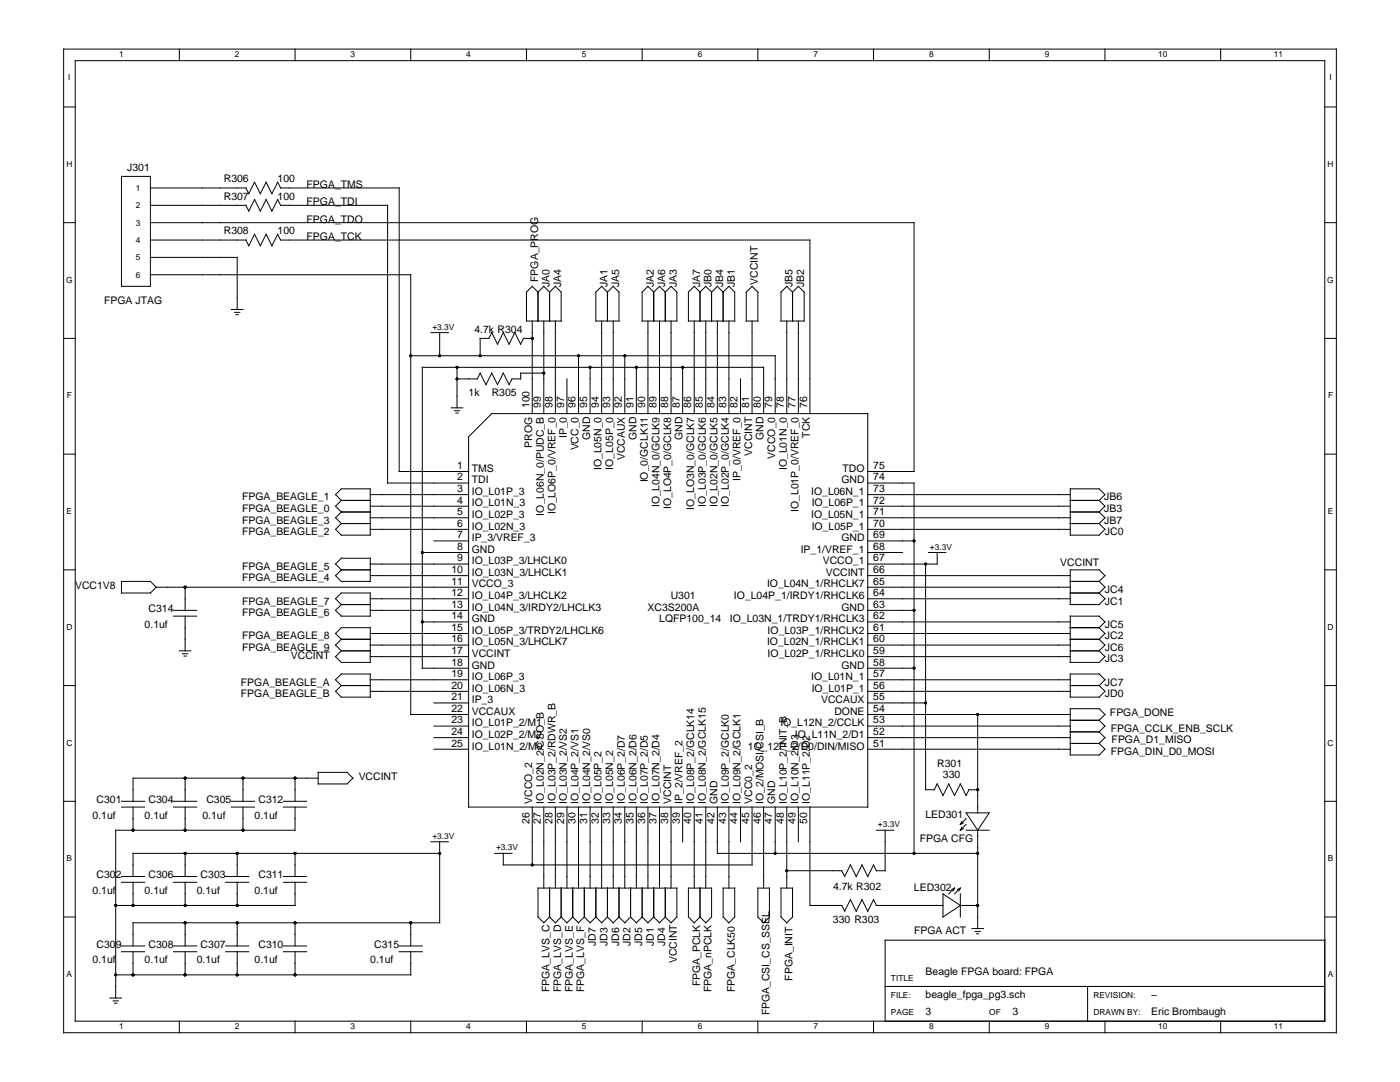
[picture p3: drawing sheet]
<svg xmlns="http://www.w3.org/2000/svg" width="279mm" height="216mm" viewBox="0 0 279 216" stroke-linecap="round" stroke-linejoin="round" font-family="sans-serif">
<g fill="none" stroke="#000" stroke-width=".2">
<path d="M12.7 9.8h254v196.3h-254zM15 12.1h249.4v191.7h-249.4zM35.8 9.8v2.3M58.9 9.8v2.3M82 9.8v2.3M105.1 9.8v2.3M128.2 9.8v2.3M151.2 9.8v2.3M174.3 9.8v2.3M197.4 9.8v2.3M220.5 9.8v2.3M243.6 9.8v2.3"/>
<path d="M12.7 21.3h2.3M24.2 35.2h5.8v21.9h-5.8zM30 37.5h19.1M49.1 37.5l.5 1.2 1.2-2.3 1.2 2.3 1.1-2.3 1.2 2.3 1.1-2.3 .6 1.1h23.7v56.6h13.8M264.4 21.3h2.3M12.7 44.4h2.3M30 54.8h52v87.8h11.5M30 44.4h152.4v49.7h-9.2M30 51.4h17.3v10.4M30 47.9h19.1M30 41h19.1M49.1 47.9l.5 1.2 1.2-2.4 1.2 2.4 1.1-2.4 1.2 2.4 1.1-2.4 .6 1.2h105.6v34.6"/>
<path d="M49.1 41l.5 1.1 1.2-2.3 1.2 2.3 1.1-2.3 1.2 2.3 1.1-2.3 .6 1.2h21.4v55.4h16.1M107.4 58.3l-1.2-1.2-1.1 1.2v5.8h6.9v-5.8l-1.2-1.2-1.1 1.2M107.4 58.3v5.8M107.4 58.3l1.1-1.2 1.2 1.2M109.7 58.3v5.8M118.9 58.3l1.2-1.2 1.1 1.2 1.2-1.2 1.1 1.2v5.8h-4.6zM121.2 58.3v5.8M130.5 58.3l-1.2-1.2-1.1 1.2v5.8h6.9v-5.8l-1.2-1.2-1.1 1.2M130.5 58.3v5.8M130.5 58.3l1.1-1.2 1.2 1.2M132.8 58.3v5.8M139.7 58.3l-1.2-1.2-1.1 1.2v5.8h9.2v-5.8l-1.1-1.2-1.2 1.2"/>
<path d="M139.7 58.3v5.8M139.7 58.3l1.2-1.2 1.1 1.2M142 58.3v5.8M142 58.3l1.2-1.2 1.1 1.2M144.3 58.3v5.8M148.9 58.3l1.2-1.2 1.1 1.2v5.8h-2.3zM155.9 58.3l1.1-1.2 1.2 1.2 1.1-1.2 1.2 1.2v5.8h-4.6zM158.2 58.3v5.8M264.4 44.4h2.3M12.7 67.5h2.3M46.2 61.8h2.3M46.8 62.3h1.1"/>
<path d="M47.1 62.8h.5M82 71h72.7v11.5M86 66.4h3.5M87.7 66.4v4.6M91.2 73.3v8.1M91.2 75.6h4.1l.5-1.1 1.2 2.3 1.1-2.3 1.2 2.3 1.1-2.3 1.2 2.3 .6-1.2M103.9 68.7l-1.1-2.3-1.2 2.3-1.2-2.3-1.1 2.3-1.2-2.3-.5 1.1h-1.8v3.5M106.2 67.5h-1.7l-.6 1.2M106.2 64.1v18.4M108.5 64.1v18.4M108.5 74.5h-4.6v1.1h-1.7M110.8 64.1v18.4"/>
<path d="M113.1 75.6v6.9M115.5 71v11.5M117.8 73.3v9.2M120.1 64.1v18.4M122.4 64.1v18.4M124.7 71v11.5M127 73.3v9.2M129.3 64.1v18.4M131.6 64.1v18.4M133.9 64.1v18.4M136.2 73.3v9.2M138.5 64.1v18.4"/>
<path d="M140.9 64.1v18.4M143.2 64.1v18.4M145.5 64.1v18.4M147.8 75.6v6.9M150.1 64.1v18.4M157 64.1v18.4M159.3 64.1v18.4M264.4 67.5h2.3M12.7 90.6h2.3M68.1 99.9l-1.1-1.2 1.1-1.2h5.8v9.3h-5.8l-1.1-1.2 1.1-1.1M68.1 99.9h5.8M68.1 99.9l-1.1 1.1 1.1 1.2"/>
<path d="M73.9 98.7h19.6M90.1 81.4h2.3M90.7 82h1M91 82.4h.4M93.5 87.2l4.6-4.7h75.1v78.5h-79.7zM152.4 82.5v-9.2h-68.1v60h9.2M173.2 96.4h9.2v73.9M173.2 98.7h40.4M213.6 99.9h5.8M219.4 99.9l1.1-1.2-1.1-1.2h-5.8v9.3h5.8l1.1-1.2-1.1-1.1M219.4 99.9l1.1 1.1-1.1 1.2M264.4 90.6h2.3"/>
<path d="M12.7 113.7h2.3M24.2 116h5.8l1.2 1.2-1.2 1.1h-5.8zM31.2 117.2h62.3M36.9 117.2v4.6M67 112.6l1.1-1.2h5.8v4.6h-5.8l-1.1-1.1 1.1-1.2zM68.1 113.7h5.8M68.1 104.5h5.8M68.1 102.2h5.8M68.1 118.3h5.8v4.6h-5.8l-1.1-1.1 1.1-1.2-1.1-1.1zM68.1 102.2l-1.1 1.1 1.1 1.2M73.9 112.6h19.6M73.9 114.9h19.6"/>
<path d="M73.9 119.5h19.6M73.9 105.6h19.6M73.9 101h19.6M73.9 103.3h19.6M84.3 110.2h9.2M86.6 107.9h6.9M173.2 107.9h9.2M173.2 110.2h6.9M173.2 114.9h40.4M173.2 119.5h40.4M173.2 105.6h40.4M173.2 117.2h40.4"/>
<path d="M173.2 101h40.4M173.2 103.3h40.4M184.7 112.6v45h1.8l.5-1.2 1.2 2.3 1.1-2.3 1.2 2.3 1.2-2.3 1.1 2.3 .6-1.1h1.7M185.3 110.2h3.5M187 110.2v2.4h-13.8M213.6 116h5.8M213.6 104.5h5.8M213.6 102.2h5.8M213.6 118.3h5.8M219.4 116l1.1-1.1-1.1-1.2h-5.8v6.9h5.8l1.1-1.1-1.1-1.2M219.4 102.2l1.1 1.1-1.1 1.2M219.4 116l1.1 1.2-1.1 1.1"/>
<path d="M264.4 113.7h2.3M12.7 136.8h2.3M34.6 121.8h4.7M34.6 122.9h4.7M35.8 129.9h2.3M36.4 130.4h1.1M36.7 130.9h.5M36.9 122.9v7M67 135.6l1.1-1.1h5.8v4.6h-5.8l-1.1-1.1 1.1-1.2zM68.1 136.8h5.8M68.1 127.6l-1.1-1.2 1.1-1.1h5.8v6.9h-5.8l-1.1-1.2 1.1-1.1M68.1 127.6l-1.1 1.1 1.1 1.2"/>
<path d="M68.1 120.6h5.8M68.1 127.6h5.8M68.1 129.9h5.8M73.9 121.8h19.6M73.9 126.4h19.6M73.9 128.7h19.6M73.9 131h19.6M73.9 135.6h19.6M73.9 138h19.6M84.3 124.1h9.2M173.2 121.8h9.2M173.2 133.3h9.2"/>
<path d="M173.2 124.1h40.4M173.2 126.4h40.4M173.2 128.7h40.4M173.2 131h40.4M173.2 135.6h40.4M173.2 138h40.4M213.6 136.8h5.8M213.6 134.5h5.8l1.1 1.1-1.1 1.2 1.1 1.2-1.1 1.1h-5.8zM213.6 125.3h5.8M213.6 127.6h5.8M213.6 129.9h5.8M219.4 125.3l1.1-1.2-1.1-1.2h-5.8v9.3h5.8l1.1-1.2-1.1-1.1"/>
<path d="M219.4 125.3l1.1 1.1-1.1 1.2M219.4 127.6l1.1 1.1-1.1 1.2M264.4 136.8h2.3M12.7 159.9h2.3M24.2 159.9h4.7M34.6 159.9h4.7M36.9 155.3v4.6M46.2 159.9h4.6M48.5 155.3v4.6M56.6 159.9h4.6M58.9 155.3v4.6M63.5 155.3h-36.9v4.6"/>
<path d="M63.5 154.1h5.8l1.1 1.2-1.1 1.1h-5.8zM86.6 140.3h6.9M86.6 144.9h6.9M86.6 147.2h6.9M86.6 149.5h6.9M173.2 142.6h40.4M173.2 140.3h11.5M173.2 144.9h40.4M173.2 147.2h40.4M173.2 149.5h40.4M195.1 142.6v19.6M213.6 143.7h5.8"/>
<path d="M213.6 148.3h5.8M213.6 146h5.8M219.4 143.7l1.1-1.1-1.1-1.2h-5.8v9.3h5.8l1.1-1.2-1.1-1.2M219.4 146l1.1 1.2-1.1 1.1M219.4 143.7l1.1 1.2-1.1 1.1M264.4 159.9h2.3M24.2 161h4.7M24.2 174.9h4.7M24.2 176.1h4.7M26.6 161v4.7M26.6 176.1v4.6M34.6 161h4.7"/>
<path d="M34.6 174.9h4.7M34.6 176.1h4.7M36.9 161v4.7M36.9 170.3v4.6M36.9 176.1v4.6M45 174.9h4.6M45 176.1h4.6M46.2 161h4.6M47.3 170.3v4.6M47.3 176.1v4.6M48.5 161v4.7M56.6 161h4.6"/>
<path d="M56.6 174.9h4.6M56.6 176.1h4.6M58.9 161v4.7h-35.8v33.4M58.9 170.3v4.6M58.9 176.1v4.6h-35.8M86 168h3.5M87.7 170.3h-61.1v4.6M87.7 168v16.1h-61.1v4.7M98.7 170.3h3.5M106.2 161v11.6M108.5 161v16.2M109.7 177.2v5.8"/>
<path d="M110.8 161v16.2M112 177.2v5.8M113.1 161v16.2M114.3 177.2v5.8M115.5 161v16.2M116.6 177.2v5.8M117.8 161v16.2M118.9 177.2v5.8M120.1 161v16.2M121.2 177.2v5.8M122.4 161v16.2M123.5 177.2v5.8"/>
<path d="M124.7 161v16.2M125.8 177.2v5.8M127 161v16.2M128.2 177.2v5.8M129.3 161v16.2M130.5 177.2v5.8M131.6 161v16.2M132.8 177.2v5.8M133.9 161v16.2M136.2 161v7M137.4 177.2h4.6v5.8l-1.1 1.1-1.2-1.1-1.2 1.1-1.1-1.1zM138.5 161v16.2"/>
<path d="M139.7 177.2v5.8M140.9 161v16.2M143.2 161v9.3h51.9M144.3 177.2h2.3v5.8l-1.1 1.1-1.2-1.1zM145.5 161v16.2M147.8 161v7M150.1 161v11.6h-49.7v-2.3M151.2 177.2h2.4v5.8l-1.2 1.1-1.2-1.1zM152.4 161v16.2M154.7 161v9.3M155.9 177.2h2.3v5.8l-1.2 1.1-1.1-1.1zM157 173.7h11l.6 1.2 1.1-2.3 1.2 2.3 1.1-2.3 1.2 2.3 1.1-2.3 .6 1.1"/>
<path d="M157 161v16.2M159.3 161v7M161.6 161v19.7h6.4l.6 1.1 1.1-2.3 1.2 2.3 1.1-2.3 1.2 2.3 1.1-2.3 .6 1.2h13.3M174.9 165.7h3.5M176.6 165.7v8h-1.7M188.2 178.4l3.5 2.3-3.5 2.3zM190.5 177.2l-1.2 1.2M190.5 177.2l-.3 .6M190.5 177.2l-.6 .3M191.7 178.4v4.6M191.7 177.2l-1.2 1.2M191.7 177.2l-.3 .6"/>
<path d="M191.7 177.2l-.6 .3M191.9 163.9l-.2 .6M191.9 165.1l-.2 .6M192.2 164.2l-.5 .3M192.2 165.4l-.5 .3M192.8 164.5l-1.1 1.2M192.8 163.4l-1.1 1.1M192.8 165.7h4.6M192.8 162.2h4.6l-2.3 3.5zM195.1 165.7v19.6M12.7 183h2.3M21.9 199.1h2.3"/>
<path d="M22.6 199.7h1M24.2 188.8h4.7M24.2 189.9h4.7M26.6 189.9v4.6M34.6 188.8h4.7M34.6 189.9h4.7M36.9 184.1v4.7M36.9 189.9v4.6M45 188.8h4.6M45 189.9h4.6M47.3 184.1v4.7M47.3 189.9v4.6"/>
<path d="M56.6 188.8h4.6M56.6 189.9h4.6M58.9 184.1v4.7M58.9 189.9v4.6M79.7 188.8h4.6M79.7 189.9h4.6M82 184.1v4.7M82 189.9v4.6h-58.9M109.7 183l-1.2 1.1-1.1-1.1v-5.8h27.7v5.8l-1.2 1.1-1.1-1.1M109.7 183l1.1 1.1 1.2-1.1M112 183l1.1 1.1 1.2-1.1M114.3 183l1.2 1.1 1.1-1.1"/>
<path d="M116.6 183l1.2 1.1 1.1-1.1M118.9 183l1.2 1.1 1.1-1.1M121.2 183l1.2 1.1 1.1-1.1M123.5 183l1.2 1.1 1.1-1.1M125.8 183l1.2 1.1 1.2-1.1M128.2 183l1.1 1.1 1.2-1.1M130.5 183l1.1 1.1 1.2-1.1M176.6 196.8h87.8M191.7 180.7h3.4M194 185.3h2.3M194.6 185.9h1M194.9 186.3h.4"/>
<path d="M217.1 196.8v7M264.4 187.6h-87.8v16.2M264.4 183h2.3M22.9 200.2h.4M35.8 203.8v2.3M58.9 203.8v2.3M82 203.8v2.3M105.1 203.8v2.3M128.2 203.8v2.3M151.2 203.8v2.3M174.3 203.8v2.3M197.4 203.8v2.3"/>
<path d="M220.5 203.8v2.3M243.6 203.8v2.3"/>
</g>
<g fill="#000">
<circle cx="82" cy="71" r=".29"/>
<circle cx="87.7" cy="71" r=".29"/>
<circle cx="91.2" cy="75.6" r=".29"/>
<circle cx="91.2" cy="73.3" r=".29"/>
<circle cx="95.8" cy="71" r=".29"/>
<circle cx="106.2" cy="67.5" r=".29"/>
<circle cx="108.5" cy="74.5" r=".29"/>
<circle cx="115.5" cy="71" r=".29"/>
<circle cx="117.8" cy="73.3" r=".29"/>
<circle cx="124.7" cy="71" r=".29"/>
<circle cx="127" cy="73.3" r=".29"/>
<circle cx="136.2" cy="73.3" r=".29"/>
<circle cx="36.9" cy="117.2" r=".29"/>
<circle cx="84.3" cy="110.2" r=".29"/>
<circle cx="182.4" cy="107.9" r=".29"/>
<circle cx="184.7" cy="112.6" r=".29"/>
<circle cx="84.3" cy="124.1" r=".29"/>
<circle cx="182.4" cy="133.3" r=".29"/>
<circle cx="182.4" cy="121.8" r=".29"/>
<circle cx="36.9" cy="155.3" r=".29"/>
<circle cx="48.5" cy="155.3" r=".29"/>
<circle cx="58.9" cy="155.3" r=".29"/>
<circle cx="184.7" cy="140.3" r=".29"/>
<circle cx="195.1" cy="157.6" r=".29"/>
<circle cx="195.1" cy="142.6" r=".29"/>
<circle cx="26.6" cy="165.7" r=".29"/>
<circle cx="36.9" cy="170.3" r=".29"/>
<circle cx="36.9" cy="165.7" r=".29"/>
<circle cx="47.3" cy="170.3" r=".29"/>
<circle cx="48.5" cy="165.7" r=".29"/>
<circle cx="58.9" cy="170.3" r=".29"/>
<circle cx="87.7" cy="170.3" r=".29"/>
<circle cx="106.2" cy="172.6" r=".29"/>
<circle cx="154.7" cy="170.3" r=".29"/>
<circle cx="157" cy="173.7" r=".29"/>
<circle cx="182.4" cy="170.3" r=".29"/>
<circle cx="195.1" cy="170.3" r=".29"/>
<circle cx="23.1" cy="194.5" r=".29"/>
<circle cx="23.1" cy="180.7" r=".29"/>
<circle cx="26.6" cy="180.7" r=".29"/>
<circle cx="26.6" cy="194.5" r=".29"/>
<circle cx="36.9" cy="184.1" r=".29"/>
<circle cx="36.9" cy="180.7" r=".29"/>
<circle cx="36.9" cy="194.5" r=".29"/>
<circle cx="47.3" cy="184.1" r=".29"/>
<circle cx="47.3" cy="194.5" r=".29"/>
<circle cx="47.3" cy="180.7" r=".29"/>
<circle cx="58.9" cy="184.1" r=".29"/>
<circle cx="58.9" cy="194.5" r=".29"/>
<circle cx="82" cy="184.1" r=".29"/>
<circle cx="195.1" cy="180.7" r=".29"/>
</g>
<g font-size="2.1">
<text x="25.4" y="34">J301</text>
<text x="44.7" y="36.4">R306</text>
<text x="44.7" y="39.8">R307</text>
<text x="55.4" y="36.4">100</text>
<text x="55.4" y="39.8">100</text>
<text x="61.2" y="37.5">FPGA_TMS</text>
<text x="61.2" y="41">FPGA_TDI</text>
<text x="44.7" y="46.7">R308</text>
<text x="55.4" y="46.7">100</text>
<text x="61.2" y="44.4">FPGA_TDO</text>
<text x="61.2" y="47.9">FPGA_TCK</text>
<text x="107.4" y="56.3" transform="rotate(-90 107.4 56.3)">FPGA_PROG</text>
<text x="109.7" y="57.3" transform="rotate(-90 109.7 57.3)">JA0</text>
<text x="112" y="57.3" transform="rotate(-90 112 57.3)">JA4</text>
<text x="121.2" y="57.3" transform="rotate(-90 121.2 57.3)">JA1</text>
<text x="123.5" y="57.3" transform="rotate(-90 123.5 57.3)">JA5</text>
<text x="130.5" y="57.3" transform="rotate(-90 130.5 57.3)">JA2</text>
<text x="132.8" y="57.3" transform="rotate(-90 132.8 57.3)">JA6</text>
<text x="135.1" y="57.3" transform="rotate(-90 135.1 57.3)">JA3</text>
<text x="139.7" y="57.3" transform="rotate(-90 139.7 57.3)">JA7</text>
<text x="142" y="57.3" transform="rotate(-90 142 57.3)">JB0</text>
<text x="144.3" y="57.3" transform="rotate(-90 144.3 57.3)">JB4</text>
<text x="146.6" y="57.3" transform="rotate(-90 146.6 57.3)">JB1</text>
<text x="151.2" y="56.8" transform="rotate(-90 151.2 56.8)">VCCINT</text>
<text x="158.2" y="57.3" transform="rotate(-90 158.2 57.3)">JB5</text>
<text x="160.5" y="57.3" transform="rotate(-90 160.5 57.3)">JB2</text>
<text x="20.8" y="60.6">FPGA JTAG</text>
<text x="94.7" y="66.4">4.7k R304</text>
<text x="93.5" y="79.1">1k</text>
<text x="98.1" y="79.1">R305</text>
<text x="105.6" y="81.4" transform="rotate(-90 105.6 81.4)">100</text>
<text x="107.9" y="81.4" transform="rotate(-90 107.9 81.4)">99</text>
<text x="110.3" y="81.4" transform="rotate(-90 110.3 81.4)">98</text>
<text x="112.6" y="81.4" transform="rotate(-90 112.6 81.4)">97</text>
<text x="114.9" y="81.4" transform="rotate(-90 114.9 81.4)">96</text>
<text x="117.2" y="81.4" transform="rotate(-90 117.2 81.4)">95</text>
<text x="119.5" y="81.4" transform="rotate(-90 119.5 81.4)">94</text>
<text x="121.8" y="81.4" transform="rotate(-90 121.8 81.4)">93</text>
<text x="124.1" y="81.4" transform="rotate(-90 124.1 81.4)">92</text>
<text x="126.4" y="81.4" transform="rotate(-90 126.4 81.4)">91</text>
<text x="128.7" y="81.4" transform="rotate(-90 128.7 81.4)">90</text>
<text x="131" y="81.4" transform="rotate(-90 131 81.4)">89</text>
<text x="133.3" y="81.4" transform="rotate(-90 133.3 81.4)">88</text>
<text x="135.7" y="81.4" transform="rotate(-90 135.7 81.4)">87</text>
<text x="138" y="81.4" transform="rotate(-90 138 81.4)">86</text>
<text x="140.3" y="81.4" transform="rotate(-90 140.3 81.4)">85</text>
<text x="142.6" y="81.4" transform="rotate(-90 142.6 81.4)">84</text>
<text x="144.9" y="81.4" transform="rotate(-90 144.9 81.4)">83</text>
<text x="147.2" y="81.4" transform="rotate(-90 147.2 81.4)">82</text>
<text x="149.5" y="81.4" transform="rotate(-90 149.5 81.4)">81</text>
<text x="151.8" y="81.4" transform="rotate(-90 151.8 81.4)">80</text>
<text x="154.1" y="81.4" transform="rotate(-90 154.1 81.4)">79</text>
<text x="156.4" y="81.4" transform="rotate(-90 156.4 81.4)">78</text>
<text x="158.7" y="81.4" transform="rotate(-90 158.7 81.4)">77</text>
<text x="161.1" y="81.4" transform="rotate(-90 161.1 81.4)">76</text>
<text x="106.2" y="89.3" transform="rotate(-90 106.2 89.3)">PROG</text>
<text x="113.1" y="87.5" transform="rotate(-90 113.1 87.5)">IP_0</text>
<text x="115.5" y="89.9" transform="rotate(-90 115.5 89.9)">VCC_0</text>
<text x="117.8" y="87.8" transform="rotate(-90 117.8 87.8)">GND</text>
<text x="127" y="87.8" transform="rotate(-90 127 87.8)">GND</text>
<text x="136.2" y="87.8" transform="rotate(-90 136.2 87.8)">GND</text>
<text x="152.4" y="87.8" transform="rotate(-90 152.4 87.8)">GND</text>
<text x="161.6" y="87.3" transform="rotate(-90 161.6 87.3)">TCK</text>
<text x="91.3" y="95.9">2</text>
<text x="91.3" y="93.6">1</text>
<text x="94.2" y="94.1">TMS</text>
<text x="120.1" y="93.8" transform="rotate(-90 120.1 93.8)">IO_L05N_0</text>
<text x="122.4" y="93.7" transform="rotate(-90 122.4 93.7)">IO_L05P_0</text>
<text x="124.7" y="91.9" transform="rotate(-90 124.7 91.9)">VCCAUX</text>
<text x="147.8" y="95.9" transform="rotate(-90 147.8 95.9)">IP_0/VREF_0</text>
<text x="150.1" y="90.9" transform="rotate(-90 150.1 90.9)">VCCINT</text>
<text x="154.7" y="91.5" transform="rotate(-90 154.7 91.5)">VCCO_0</text>
<text x="157" y="93.8" transform="rotate(-90 157 93.8)">IO_L01N_0</text>
<text x="168.1" y="94.1">TDO</text>
<text x="174.3" y="93.6">75</text>
<text x="174.3" y="95.9">74</text>
<text x="48.3" y="99.9">FPGA_BEAGLE_1</text>
<text x="91.3" y="100.5">4</text>
<text x="91.3" y="98.2">3</text>
<text x="94.2" y="101.1">IO_L01N_3</text>
<text x="94.2" y="98.8">IO_L01P_3</text>
<text x="94.2" y="96.4">TDI</text>
<text x="129.3" y="96.3" transform="rotate(-90 129.3 96.3)">IO_0/GCLK11</text>
<text x="131.6" y="101.2" transform="rotate(-90 131.6 101.2)">IO_L04N_0/GCLK9</text>
<text x="133.9" y="101.6" transform="rotate(-90 133.9 101.6)">IO_LO4P_0/GCLK8</text>
<text x="138.5" y="101.7" transform="rotate(-90 138.5 101.7)">IO_LO3N_0/GCLK7</text>
<text x="140.9" y="101.1" transform="rotate(-90 140.9 101.1)">IO_L03P_0/GCLK6</text>
<text x="143.2" y="101.2" transform="rotate(-90 143.2 101.2)">IO_L02N_0/GCLK5</text>
<text x="145.5" y="101.1" transform="rotate(-90 145.5 101.1)">IO_L02P_0/GCLK4</text>
<text x="161.9" y="98.8">IO_L06N_1</text>
<text x="162" y="101.1">IO_L06P_1</text>
<text x="167.9" y="96.4">GND</text>
<text x="174.3" y="98.2">73</text>
<text x="174.3" y="100.5">72</text>
<text x="220.4" y="99.9">JB6</text>
<text x="48.3" y="102.2">FPGA_BEAGLE_0</text>
<text x="48.3" y="104.5">FPGA_BEAGLE_3</text>
<text x="48.3" y="106.8">FPGA_BEAGLE_2</text>
<text x="91.3" y="107.4">7</text>
<text x="91.3" y="105.1">6</text>
<text x="91.3" y="102.8">5</text>
<text x="94.2" y="108">IP_3/VREF_3</text>
<text x="94.2" y="105.7">IO_L02N_3</text>
<text x="94.2" y="103.4">IO_L02P_3</text>
<text x="108.5" y="102.9" transform="rotate(-90 108.5 102.9)">IO_L06N_0/PUDC_B</text>
<text x="110.8" y="102.6" transform="rotate(-90 110.8 102.6)">IO_LO6P_0/VREF_0</text>
<text x="159.3" y="102.2" transform="rotate(-90 159.3 102.2)">IO_L01P_0/VREF_0</text>
<text x="161.9" y="103.4">IO_L05N_1</text>
<text x="162" y="105.7">IO_L05P_1</text>
<text x="167.9" y="108">GND</text>
<text x="174.3" y="105.1">70</text>
<text x="174.3" y="107.4">69</text>
<text x="174.3" y="102.8">71</text>
<text x="220.4" y="104.5">JB7</text>
<text x="220.4" y="102.2">JB3</text>
<text x="220.5" y="106.8">JC0</text>
<text x="48.3" y="113.7">FPGA_BEAGLE_5</text>
<text x="91.3" y="112">9</text>
<text x="91.3" y="109.7">8</text>
<text x="94.2" y="112.6">IO_L03P_3/LHCLK0</text>
<text x="94.2" y="110.3">GND</text>
<text x="159.8" y="110.3">IP_1/VREF_1</text>
<text x="164.2" y="112.6">VCCO_1</text>
<text x="174.3" y="109.7">68</text>
<text x="174.3" y="112">67</text>
<text x="211.6" y="112.9">VCCINT</text>
<text x="15" y="117.5">VCC1V8</text>
<text x="48.3" y="116">FPGA_BEAGLE_4</text>
<text x="90.1" y="114.3">10</text>
<text x="90.1" y="119">12</text>
<text x="90.1" y="116.7">11</text>
<text x="94.2" y="114.9">IO_L03N_3/LHCLK1</text>
<text x="94.2" y="119.5">IO_L04P_3/LHCLK2</text>
<text x="94.2" y="117.2">VCCO_3</text>
<text x="133.9" y="119.5">U301</text>
<text x="146.5" y="119.5">IO_L04P_1/IRDY1/RHCLK6</text>
<text x="153.1" y="117.2">IO_L04N_1/RHCLK7</text>
<text x="164.8" y="114.9">VCCINT</text>
<text x="174.3" y="114.3">66</text>
<text x="174.3" y="116.7">65</text>
<text x="174.3" y="119">64</text>
<text x="220.5" y="118.3">JC4</text>
<text x="28.9" y="125.3">0.1uf</text>
<text x="29.7" y="122.2">C314</text>
<text x="48.3" y="122.9">FPGA_BEAGLE_6</text>
<text x="48.3" y="120.6">FPGA_BEAGLE_7</text>
<text x="90.1" y="125.9">15</text>
<text x="90.1" y="123.6">14</text>
<text x="90.1" y="121.3">13</text>
<text x="94.2" y="124.2">GND</text>
<text x="94.2" y="121.8">IO_L04N_3/IRDY2/LHCLK3</text>
<text x="129.3" y="121.8">XC3S200A</text>
<text x="131.6" y="124.2">LQFP100_14</text>
<text x="145.7" y="124.2">IO_L03N_1/TRDY1/RHCLK3</text>
<text x="167.9" y="121.8">GND</text>
<text x="174.3" y="121.3">63</text>
<text x="174.3" y="123.6">62</text>
<text x="174.3" y="125.9">61</text>
<text x="220.5" y="120.6">JC1</text>
<text x="220.5" y="125.3">JC5</text>
<text x="48.3" y="127.6">FPGA_BEAGLE_8</text>
<text x="48.3" y="129.9">FPGA_BEAGLE_9</text>
<text x="58.1" y="131.4">VCCINT</text>
<text x="90.1" y="130.5">17</text>
<text x="90.1" y="128.2">16</text>
<text x="94.2" y="131.1">VCCINT</text>
<text x="94.2" y="128.8">IO_L05N_3/LHCLK7</text>
<text x="94.2" y="126.5">IO_L05P_3/TRDY2/LHCLK6</text>
<text x="153.1" y="128.8">IO_L02N_1/RHCLK1</text>
<text x="153.2" y="126.5">IO_L03P_1/RHCLK2</text>
<text x="153.2" y="131.1">IO_L02P_1/RHCLK0</text>
<text x="174.3" y="128.2">60</text>
<text x="174.3" y="130.5">59</text>
<text x="220.5" y="127.6">JC2</text>
<text x="220.5" y="129.9">JC6</text>
<text x="48.1" y="136.8">FPGA_BEAGLE_A</text>
<text x="90.1" y="137.4">20</text>
<text x="90.1" y="135.1">19</text>
<text x="90.1" y="132.8">18</text>
<text x="94.2" y="135.7">IO_L06P_3</text>
<text x="94.2" y="133.4">GND</text>
<text x="161.9" y="135.7">IO_L01N_1</text>
<text x="167.9" y="133.4">GND</text>
<text x="174.3" y="132.8">58</text>
<text x="174.3" y="135.1">57</text>
<text x="174.3" y="137.4">56</text>
<text x="220.5" y="136.8">JC7</text>
<text x="220.5" y="132.2">JC3</text>
<text x="48.1" y="139.1">FPGA_BEAGLE_B</text>
<text x="90.1" y="142.1">22</text>
<text x="90.1" y="139.7">21</text>
<text x="94.2" y="142.6">VCCAUX</text>
<text x="94.2" y="140.3">IP_3</text>
<text x="94.2" y="138">IO_L06N_3</text>
<text x="162" y="138">IO_L01P_1</text>
<text x="163.9" y="140.3">VCCAUX</text>
<text x="166.5" y="142.6">DONE</text>
<text x="174.3" y="139.7">55</text>
<text x="174.3" y="142.1">54</text>
<text x="220.5" y="139.1">JD0</text>
<text x="221.5" y="142.9">FPGA_DONE</text>
<text x="90.1" y="149">25</text>
<text x="90.1" y="146.7">24</text>
<text x="90.1" y="144.4">23</text>
<text x="94.2" y="149.6">IO_L01N_2/M0</text>
<text x="94.2" y="147.2">IO_L02P_2/M2</text>
<text x="94.2" y="144.9">IO_L01P_2/M1</text>
<text x="149.3" y="149.6">1O_12P_2/D0/DIN/MISO</text>
<text x="155.7" y="144.9">IO_L12N_2/CCLK</text>
<text x="158.6" y="147.2">IO_L11N_2/D1</text>
<text x="174.3" y="144.4">53</text>
<text x="174.3" y="146.7">52</text>
<text x="174.3" y="149">51</text>
<text x="221.7" y="146">FPGA_CCLK_ENB_SCLK</text>
<text x="221.9" y="148.3">FPGA_D1_MISO</text>
<text x="71.6" y="155.6">VCCINT</text>
<text x="187" y="153">R301</text>
<text x="188.2" y="155.3">330</text>
<text x="221.7" y="150.7">FPGA_DIN_D0_MOSI</text>
<text x="19.3" y="160.3">C301</text>
<text x="29.7" y="160.3">C304</text>
<text x="41.2" y="160.3">C305</text>
<text x="51.6" y="160.3">C312</text>
<text x="106.2" y="160.4" transform="rotate(-90 106.2 160.4)">VCCO_2</text>
<text x="108.5" y="160.4" transform="rotate(-90 108.5 160.4)">IO_L02N_2/CSO_B</text>
<text x="110.8" y="160.4" transform="rotate(-90 110.8 160.4)">IO_L03P_2/RDWR_B</text>
<text x="113.1" y="160.4" transform="rotate(-90 113.1 160.4)">IO_L03N_2/VS2</text>
<text x="115.5" y="160.4" transform="rotate(-90 115.5 160.4)">IO_L04P_2/VS1</text>
<text x="117.8" y="160.4" transform="rotate(-90 117.8 160.4)">IO_L04N_2/VS0</text>
<text x="120.1" y="160.4" transform="rotate(-90 120.1 160.4)">IO_L05P_2</text>
<text x="122.4" y="160.4" transform="rotate(-90 122.4 160.4)">IO_L05N_2</text>
<text x="124.7" y="160.4" transform="rotate(-90 124.7 160.4)">IO_L06P_2/D7</text>
<text x="127" y="160.4" transform="rotate(-90 127 160.4)">IO_L06N_2/D6</text>
<text x="129.3" y="160.4" transform="rotate(-90 129.3 160.4)">IO_L07P_2/D5</text>
<text x="131.6" y="160.4" transform="rotate(-90 131.6 160.4)">IO_L07N_2/D4</text>
<text x="133.9" y="160.4" transform="rotate(-90 133.9 160.4)">VCCINT</text>
<text x="136.2" y="160.4" transform="rotate(-90 136.2 160.4)">IP_2/VREF_2</text>
<text x="138.5" y="160.4" transform="rotate(-90 138.5 160.4)">IO_L08P_2/GCLK14</text>
<text x="140.9" y="160.4" transform="rotate(-90 140.9 160.4)">IO_L08N_2/GCLK15</text>
<text x="143.2" y="160.4" transform="rotate(-90 143.2 160.4)">GND</text>
<text x="145.5" y="160.4" transform="rotate(-90 145.5 160.4)">IO_L09P_2/GCLK0</text>
<text x="147.8" y="160.4" transform="rotate(-90 147.8 160.4)">IO_L09N_2/GCLK1</text>
<text x="150.1" y="160.4" transform="rotate(-90 150.1 160.4)">VCC0_2</text>
<text x="152.4" y="160.4" transform="rotate(-90 152.4 160.4)">IO_2/MOSI/CSI_B</text>
<text x="154.7" y="160.4" transform="rotate(-90 154.7 160.4)">GND</text>
<text x="157" y="160.4" transform="rotate(-90 157 160.4)">IO_L10P_2/INIT_B</text>
<text x="159.3" y="160.4" transform="rotate(-90 159.3 160.4)">IO_L10N_2/D3</text>
<text x="161.6" y="160.4" transform="rotate(-90 161.6 160.4)">IO_L11P_2/D2</text>
<text x="18.5" y="163.4">0.1uf</text>
<text x="28.9" y="163.4">0.1uf</text>
<text x="40.4" y="163.4">0.1uf</text>
<text x="50.8" y="163.4">0.1uf</text>
<text x="105.6" y="164.5" transform="rotate(-90 105.6 164.5)">26</text>
<text x="107.9" y="164.5" transform="rotate(-90 107.9 164.5)">27</text>
<text x="110.3" y="164.5" transform="rotate(-90 110.3 164.5)">28</text>
<text x="112.6" y="164.5" transform="rotate(-90 112.6 164.5)">29</text>
<text x="114.9" y="164.5" transform="rotate(-90 114.9 164.5)">30</text>
<text x="117.2" y="164.5" transform="rotate(-90 117.2 164.5)">31</text>
<text x="119.5" y="164.5" transform="rotate(-90 119.5 164.5)">32</text>
<text x="121.8" y="164.5" transform="rotate(-90 121.8 164.5)">33</text>
<text x="124.1" y="164.5" transform="rotate(-90 124.1 164.5)">34</text>
<text x="126.4" y="164.5" transform="rotate(-90 126.4 164.5)">35</text>
<text x="128.7" y="164.5" transform="rotate(-90 128.7 164.5)">36</text>
<text x="131" y="164.5" transform="rotate(-90 131 164.5)">37</text>
<text x="133.3" y="164.5" transform="rotate(-90 133.3 164.5)">38</text>
<text x="135.7" y="164.5" transform="rotate(-90 135.7 164.5)">39</text>
<text x="138" y="164.5" transform="rotate(-90 138 164.5)">40</text>
<text x="140.3" y="164.5" transform="rotate(-90 140.3 164.5)">41</text>
<text x="142.6" y="164.5" transform="rotate(-90 142.6 164.5)">42</text>
<text x="144.9" y="164.5" transform="rotate(-90 144.9 164.5)">43</text>
<text x="147.2" y="164.5" transform="rotate(-90 147.2 164.5)">44</text>
<text x="149.5" y="164.5" transform="rotate(-90 149.5 164.5)">45</text>
<text x="151.8" y="164.5" transform="rotate(-90 151.8 164.5)">46</text>
<text x="154.1" y="164.5" transform="rotate(-90 154.1 164.5)">47</text>
<text x="156.4" y="164.5" transform="rotate(-90 156.4 164.5)">48</text>
<text x="158.7" y="164.5" transform="rotate(-90 158.7 164.5)">49</text>
<text x="161.1" y="164.5" transform="rotate(-90 161.1 164.5)">50</text>
<text x="183.6" y="168">FPGA CFG</text>
<text x="184.7" y="163.2">LED301</text>
<text x="18.5" y="178.4">0.1uf</text>
<text x="19.3" y="175.3">C302</text>
<text x="28.9" y="178.4">0.1uf</text>
<text x="29.7" y="175.3">C306</text>
<text x="39.3" y="178.4">0.1uf</text>
<text x="40" y="175.3">C303</text>
<text x="50.8" y="178.4">0.1uf</text>
<text x="51.6" y="175.3">C311</text>
<text x="166.3" y="177.6">4.7k R302</text>
<text x="182.4" y="177.8">LED302</text>
<text x="166.2" y="184.1">330 R303</text>
<text x="19.3" y="189.1">C309</text>
<text x="29.7" y="189.1">C308</text>
<text x="40" y="189.1">C307</text>
<text x="51.6" y="189.1">C310</text>
<text x="74.7" y="189.1">C315</text>
<text x="118.9" y="188.8" transform="rotate(-90 118.9 188.8)">JD7</text>
<text x="121.2" y="188.8" transform="rotate(-90 121.2 188.8)">JD3</text>
<text x="123.5" y="188.8" transform="rotate(-90 123.5 188.8)">JD6</text>
<text x="125.8" y="188.8" transform="rotate(-90 125.8 188.8)">JD2</text>
<text x="128.2" y="188.8" transform="rotate(-90 128.2 188.8)">JD5</text>
<text x="130.5" y="188.8" transform="rotate(-90 130.5 188.8)">JD1</text>
<text x="132.8" y="188.8" transform="rotate(-90 132.8 188.8)">JD4</text>
<text x="182.4" y="186.4">FPGA ACT</text>
<text x="18.5" y="192.2">0.1uf</text>
<text x="28.9" y="192.2">0.1uf</text>
<text x="39.3" y="192.2">0.1uf</text>
<text x="50.8" y="192.2">0.1uf</text>
<text x="73.9" y="192.2">0.1uf</text>
<text x="109.7" y="198" transform="rotate(-90 109.7 198)">FPGA_LVS_C</text>
<text x="112" y="198" transform="rotate(-90 112 198)">FPGA_LVS_D</text>
<text x="114.3" y="198" transform="rotate(-90 114.3 198)">FPGA_LVS_E</text>
<text x="116.6" y="198" transform="rotate(-90 116.6 198)">FPGA_LVS_F</text>
<text x="135.1" y="192.2" transform="rotate(-90 135.1 192.2)">VCCINT</text>
<text x="139.7" y="196.8" transform="rotate(-90 139.7 196.8)">FPGA_PCLK</text>
<text x="142" y="198" transform="rotate(-90 142 198)">FPGA_nPCLK</text>
<text x="146.6" y="198" transform="rotate(-90 146.6 198)">FPGA_CLK50</text>
<text x="158.2" y="195.7" transform="rotate(-90 158.2 195.7)">FPGA_INIT</text>
<text x="184.7" y="194.5">Beagle FPGA board: FPGA</text>
<text x="153.6" y="202.6" transform="rotate(-90 153.6 202.6)">FPGA_CSI_CS_SSEL</text>
<text x="184.7" y="202.6">3</text>
<text x="184.7" y="199.1">beagle_fpga_pg3.sch</text>
<text x="202" y="202.6">3</text>
<text x="229.8" y="199.1">−</text>
<text x="229.8" y="202.6">Eric Brombaugh</text>
</g>
<g font-size="1.7">
<text x="23.8" y="11.4">1</text>
<text x="46.9" y="11.4">2</text>
<text x="70" y="11.4">3</text>
<text x="93.1" y="11.4">4</text>
<text x="116.1" y="11.4">5</text>
<text x="139.2" y="11.4">6</text>
<text x="162.3" y="11.4">7</text>
<text x="185.4" y="11.4">8</text>
<text x="208.5" y="11.4">9</text>
<text x="231.1" y="11.4">10</text>
<text x="254.2" y="11.4">11</text>
<text x="13.6" y="16">I</text>
<text x="265.3" y="16">I</text>
<text x="13.3" y="33.3">H</text>
<text x="264.9" y="33.3">H</text>
<text x="27.1" y="38.1">1</text>
<text x="27.1" y="41.5">2</text>
<text x="27.1" y="45">3</text>
<text x="27.1" y="51.9">5</text>
<text x="27.1" y="48.5">4</text>
<text x="13.2" y="56.4">G</text>
<text x="27.1" y="55.4">6</text>
<text x="264.9" y="56.4">G</text>
<text x="86.3" y="65.8">+3.3V</text>
<text x="13.3" y="79.5">F</text>
<text x="265" y="79.5">F</text>
<text x="13.3" y="102.6">E</text>
<text x="265" y="102.6">E</text>
<text x="185.6" y="109.7">+3.3V</text>
<text x="13.3" y="125.7">D</text>
<text x="264.9" y="125.7">D</text>
<text x="13.3" y="148.8">C</text>
<text x="264.9" y="148.8">C</text>
<text x="86.3" y="167.4">+3.3V</text>
<text x="175.2" y="165.1">+3.3V</text>
<text x="13.3" y="171.9">B</text>
<text x="99" y="169.7">+3.3V</text>
<text x="265" y="171.9">B</text>
<text x="13.3" y="195">A</text>
<text x="177.8" y="195.7">TITLE</text>
<text x="265" y="195">A</text>
<text x="177.8" y="199.1">FILE:</text>
<text x="177.8" y="202.6">PAGE</text>
<text x="197.4" y="202.6">OF</text>
<text x="218.2" y="199.1">REVISION:</text>
<text x="218.2" y="202.6">DRAWN BY:</text>
<text x="23.8" y="205.3">1</text>
<text x="46.9" y="205.3">2</text>
<text x="70" y="205.3">3</text>
<text x="93.1" y="205.3">4</text>
<text x="116.1" y="205.3">5</text>
<text x="139.2" y="205.3">6</text>
<text x="162.3" y="205.3">7</text>
<text x="185.4" y="205.3">8</text>
<text x="208.5" y="205.3">9</text>
<text x="231.1" y="205.3">10</text>
<text x="254.2" y="205.3">11</text>
</g>
</svg>
